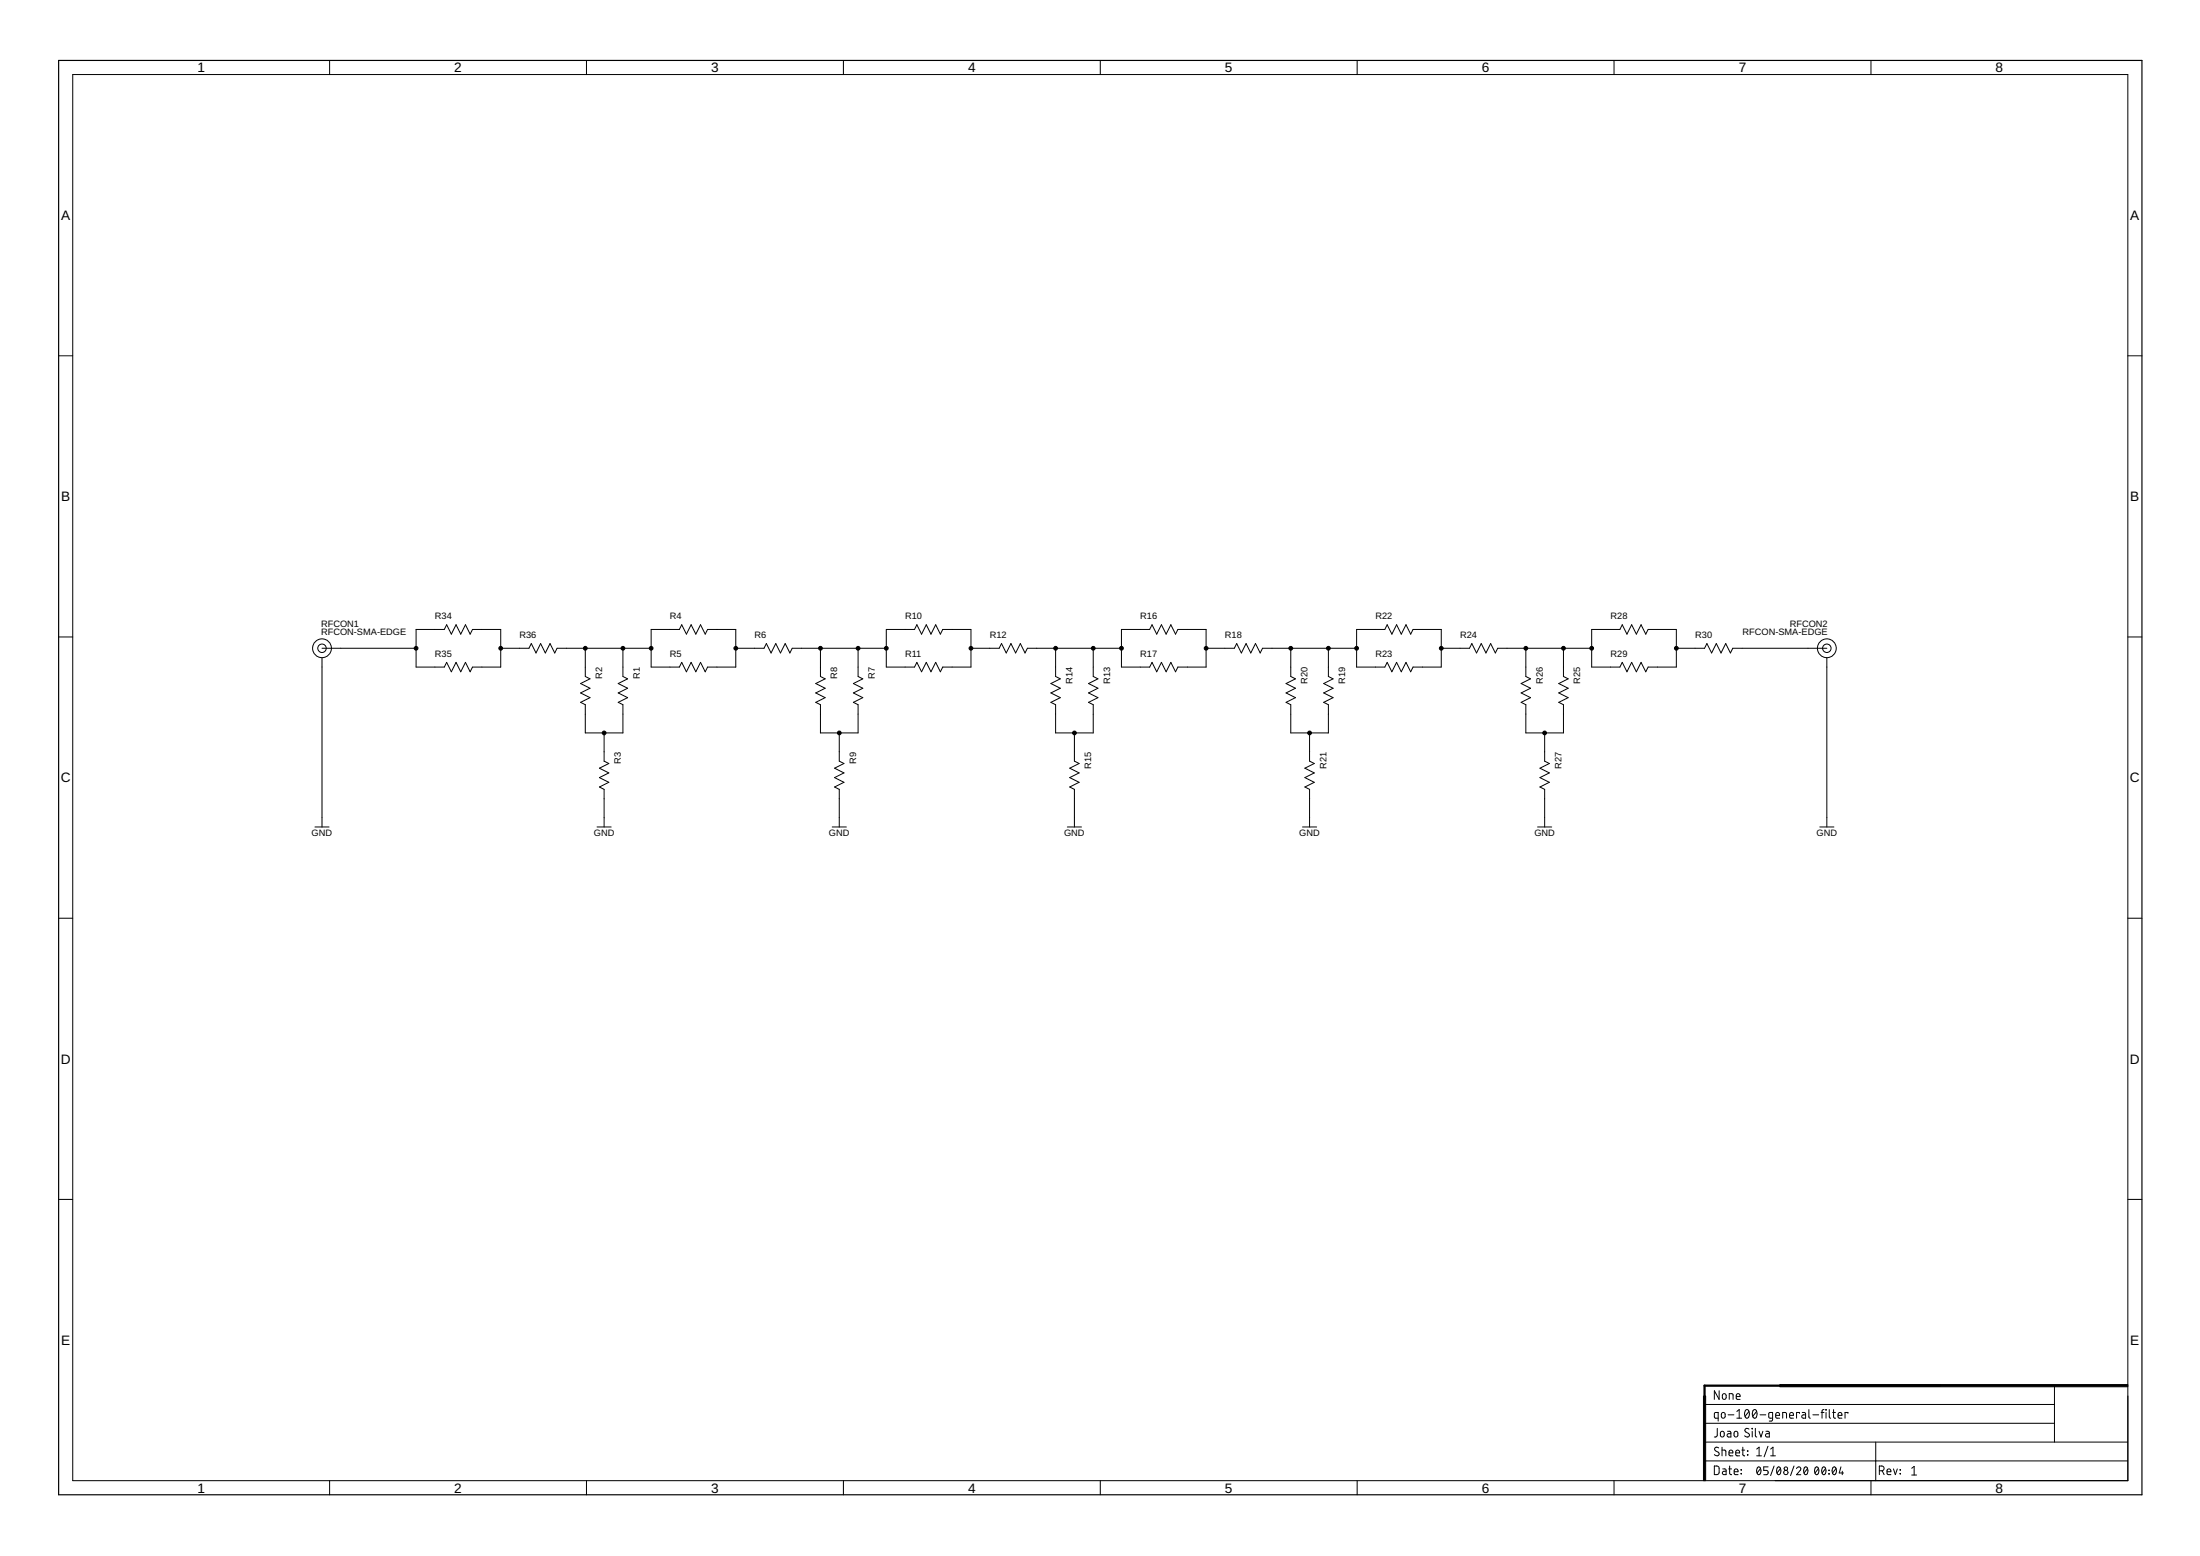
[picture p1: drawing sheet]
<svg xmlns="http://www.w3.org/2000/svg" width="594mm" height="420mm" viewBox="0 0 594 420" stroke-linecap="round" stroke-linejoin="round" font-family="sans-serif">
<g fill="none" stroke="#000" stroke-width=".27">
<path d="M89 16.3v3.8M158.4 16.3v3.8M227.8 16.3v3.8M297.1 16.3v3.8M366.5 16.3v3.8M435.8 16.3v3.8M505.2 16.3v3.8M19.6 20.1h555v379.7h-555zM15.8 96.1h3.8M574.6 96.1h3.8M15.8 172h3.8M87 175h25.4"/>
<path d="M87 177.6v45.7M112.4 170h7.6l.6-1.3 1.3 2.5 1.2-2.5 1.3 2.5 1.3-2.5 1.3 2.5 .6-1.2h7.6v10.1h-7.6l-.6 1.3-1.3-2.5-1.3 2.5-1.3-2.5-1.2 2.5-1.3-2.5-.6 1.2h-7.6zM135.2 175h7.6l.7-1.2 1.2 2.5 1.3-2.5 1.3 2.5 1.2-2.5 1.3 2.5 .6-1.3h25.4M158.1 175v7.7l1.2 .6-2.5 1.3 2.5 1.2-2.5 1.3 2.5 1.3-2.5 1.3 1.3 .6v7.6h10.1v-7.6l-1.3-.6 2.6-1.3-2.6-1.3 2.6-1.3-2.6-1.2 2.6-1.3-1.3-.6v-7.7M175.8 170h7.7l.6-1.3 1.3 2.5 1.2-2.5 1.3 2.5 1.3-2.5 1.2 2.5 .7-1.2h7.6v10.1h-7.6l-.7 1.3-1.2-2.5-1.3 2.5-1.3-2.5-1.2 2.5-1.3-2.5-.6 1.2h-7.7zM198.7 175h7.6l.6-1.2 1.3 2.5 1.3-2.5 1.3 2.5 1.2-2.5 1.3 2.5 .6-1.3h25.4M221.6 175v7.7l1.2 .6-2.5 1.3 2.5 1.2-2.5 1.3 2.5 1.3-2.5 1.3 1.3 .6v7.6h10.1v-7.6l-1.3-.6 2.6-1.3-2.6-1.3 2.6-1.3-2.6-1.2 2.6-1.3-1.3-.6v-7.7M239.3 170h7.7l.6-1.3 1.3 2.5 1.2-2.5 1.3 2.5 1.3-2.5 1.2 2.5 .7-1.2h7.6v10.1h-7.6l-.7 1.3-1.2-2.5-1.3 2.5-1.3-2.5-1.2 2.5-1.3-2.5-.6 1.2h-7.7zM262.2 175h7.6l.6-1.2 1.3 2.5 1.3-2.5 1.3 2.5 1.2-2.5 1.3 2.5 .6-1.3h25.4M285.1 175v7.7l1.2 .6-2.5 1.3 2.5 1.2-2.5 1.3 2.5 1.3-2.5 1.3 1.3 .6v7.6h10.1v-7.6l-1.3-.6 2.6-1.3-2.6-1.3 2.6-1.3-2.6-1.2 2.6-1.3-1.3-.6v-7.7M302.8 170h7.7l.6-1.3 1.3 2.5 1.2-2.5 1.3 2.5 1.3-2.5 1.2 2.5 .7-1.2h7.6v10.1h-7.6l-.7 1.3-1.2-2.5-1.3 2.5-1.3-2.5-1.2 2.5-1.3-2.5-.6 1.2h-7.7zM325.7 175h7.6l.6-1.2 1.3 2.5 1.3-2.5 1.3 2.5 1.2-2.5 1.3 2.5 .6-1.3h25.4"/>
<path d="M348.6 175v7.7l1.2 .6-2.5 1.3 2.5 1.2-2.5 1.3 2.5 1.3-2.5 1.3 1.3 .6v7.6h10.1v-7.6l-1.3-.6 2.6-1.3-2.6-1.3 2.6-1.3-2.6-1.2 2.6-1.3-1.3-.6v-7.7M366.3 170h7.7l.6-1.3 1.3 2.5 1.2-2.5 1.3 2.5 1.3-2.5 1.2 2.5 .7-1.2h7.6v10.1h-7.6l-.7 1.3-1.2-2.5-1.3 2.5-1.3-2.5-1.2 2.5-1.3-2.5-.6 1.2h-7.7zM389.2 175h7.6l.6-1.2 1.3 2.5 1.3-2.5 1.3 2.5 1.2-2.5 1.3 2.5 .6-1.3h25.4M412 175v7.7l1.3 .6-2.5 1.3 2.5 1.2-2.5 1.3 2.5 1.3-2.5 1.3 1.2 .6v7.6h10.2v-7.6l-1.3-.6 2.6-1.3-2.6-1.3 2.6-1.3-2.6-1.2 2.6-1.3-1.3-.6v-7.7M429.8 170h7.6l.7-1.3 1.2 2.5 1.3-2.5 1.3 2.5 1.2-2.5 1.3 2.5 .7-1.2h7.6v10.1h-7.6l-.7 1.3-1.3-2.5-1.2 2.5-1.3-2.5-1.3 2.5-1.2-2.5-.7 1.2h-7.6zM452.7 175h7.6l.6-1.2 1.3 2.5 1.3-2.5 1.2 2.5 1.3-2.5 1.3 2.5 .6-1.3h25.4M493.3 177.6v45.7M574.6 172h3.8M163.1 197.9v7.6l1.3 .7-2.5 1.2 2.5 1.3-2.5 1.3 2.5 1.2-2.5 1.3 1.2 .6v10.2M226.6 197.9v7.6l1.3 .7-2.5 1.2 2.5 1.3-2.5 1.3 2.5 1.2-2.5 1.3 1.2 .6v10.2M290.1 197.9v7.6l1.3 .7-2.5 1.2 2.5 1.3-2.5 1.3 2.5 1.2-2.5 1.3 1.2 .6v10.2M353.6 197.9v7.6l1.3 .7-2.5 1.2 2.5 1.3-2.5 1.3 2.5 1.2-2.5 1.3 1.2 .6v10.2"/>
<path d="M417.1 197.9v7.6l1.3 .7-2.6 1.2 2.6 1.3-2.6 1.3 2.6 1.2-2.6 1.3 1.3 .6v10.2M85 223.3h3.9M161.2 223.3h3.8M224.7 223.3h3.8M288.2 223.3h3.8M351.7 223.3h3.8M415.2 223.3h3.8M491.4 223.3h3.8M15.8 247.9h3.8M574.6 247.9h3.8M15.8 323.9h3.8M574.6 323.9h3.8"/>
<path d="M460.3 379.2h94.5M464.2 375.5v2.4l-1.3-2.4v2.4M465.2 376.5l.3-.2 .5 .2 .1 .9a.52 .52 0 0 1-.5 .5 .52 .52 0 0 1-.5-.5zM467 377.9v-1.6l.9 .1 .1 1.5M468.8 377.1h1.1a.55 .55 0 0 0-.4-.8 .55 .55 0 0 0-.7 .5l.1 1 1 .1M554.8 374.2v15.2M89 399.8v3.8M158.4 399.8v3.8M227.8 399.8v3.8M297.1 399.8v3.8M366.5 399.8v3.8M435.8 399.8v3.8"/>
<path d="M460.3 394.5h114.3M460.3 389.4h114.3M460.3 384.3h94.5M462.9 395.9h.9l.4 .4v1.4l-.4 .5h-.9zM463.7 385.7v2l-.2 .2-.6 .1M464 382.9h-.8l-.2-.2v-1.1l.2-.2h.8v2.3M464.1 391a.58 .58 0 0 0-.9-.1 .58 .58 0 0 0 .1 .9l.7 .3a.54 .54 0 0 1 .2 .8 .54 .54 0 0 1-.8 .2l-.5-.3M464.7 386.7l.5-.2a.92 .92 0 0 1 .1 1.5h-.3l-.4-.3zM464.9 381.6l.5-.2a.92 .92 0 0 1 .2 1.5l-.7-.1zM465 391.6l.9 .1 .1 1.4M465 390.8v2.3M465.2 396.6l.7 .1 .2 .2v1.3h-.6a.46 .46 0 0 1-.4-.5 .46 .46 0 0 1 .4-.4h.6"/>
<path d="M466.5 386.5h.7l.2 .2v1.3h-.6a.46 .46 0 0 1-.4-.4 .46 .46 0 0 1 .4-.5h.6M466.6 382h1.6M466.8 396.6h.8M466.9 392.3h1a.54 .54 0 0 0-.3-.7 .54 .54 0 0 0-.7 .5l.1 .9 .9 .1M467.1 395.9v1.9l.1 .3 .4 .1M468.3 397.4h1a.54 .54 0 0 0-.3-.7 .54 .54 0 0 0-.7 .5l.1 .9 .9 .1M468.4 386.7l.5-.2a.92 .92 0 0 1 .1 1.5l-.6-.1zM468.7 392.3h1.1a.54 .54 0 0 0-.4-.7 .54 .54 0 0 0-.7 .5l.1 .9 1 .1M469 382.9h1.3M469 381.1l.6-.5v2.3M470.1 397.9l.2 .1zM470.1 396.8l.2 .2z"/>
<path d="M470.4 391.6h.7M470.6 390.8v2.1l.5 .2M471.4 380.8a.62 .62 0 0 1 .7-.1 .62 .62 0 0 1 .3 .8 .99 .99 0 0 1-.8 1.4 1.62 1.62 0 0 1-.2-2.1zM471.9 391.8l.1 .1zM471.9 392.8l.1 .1zM472.3 381.1l-1.1 1.3M472.3 385.9a.58 .58 0 0 0-.9-.1 .58 .58 0 0 0 0 .9l.7 .4a.58 .58 0 0 1 .1 .8 .58 .58 0 0 1-.9 0l-.2-.2M473.1 385.7l.1 .1zM473.2 386.5v1.5M473.5 380.8a.61 .61 0 0 1 .7-.1 .61 .61 0 0 1 .3 .8 .99 .99 0 0 1-.8 1.4 1.62 1.62 0 0 1-.2-2.1zM474 385.7v1.9l.4 .4M474.3 381.1l-1 1.3"/>
<path d="M474.4 393.1h1.3M474.4 391.3l.6-.5v2.3M474.6 396.2a.67 .67 0 0 1 .8 .2 .67 .67 0 0 1 .1 .8 .67 .67 0 0 1-.1 .7 .67 .67 0 0 1-.8 .2 1.64 1.64 0 0 1 0-1.9zM475 386.5l.5 1.5 .5-1.5M475.3 382h1.5M475.4 396.6l-.9 1.1M476.9 386.5h.6l.3 .2v1.3h-.6a.46 .46 0 0 1-.5-.4 .46 .46 0 0 1 .5-.5h.6M477.4 390.5l-1 2.9M477.5 396.1h-1.2v.9h.7a.59 .59 0 0 1 .5 .6 .59 .59 0 0 1-.5 .6h-.7M478.1 393.1h1.3M478.1 391.3l.7-.5v2.3M478.7 382.9h-.8l-.3-.2v-1.1l.3-.2h.8v1.9l-.3 .4h-.6"/>
<path d="M479.1 395.9l-1 2.5M479.5 382.2h1a.55 .55 0 0 0-.3-.8 .55 .55 0 0 0-.7 .5l.1 .9 .9 .1M480 396.2a.67 .67 0 0 1 .8 .2 .67 .67 0 0 1 .1 .8 .67 .67 0 0 1-.1 .7 .67 .67 0 0 1-.8 .2 1.76 1.76 0 0 1 0-1.9zM480.8 396.6l-1 1.1M481.4 382.9v-1.5l.9 .1 .1 1.4M483.3 382.2h1a.55 .55 0 0 0-.4-.8 .55 .55 0 0 0-.6 .5l.1 .9 .9 .1M484.4 395.9l-.9 2.5M485.1 396.6a.58 .58 0 0 1 .9-.5 .58 .58 0 0 1 .1 .9l-1 1.2h1.2M485.9 381.7v-.3h-.8v1.5M486.7 381.4h.6l.3 .4v1.1h-.6a.46 .46 0 0 1-.5-.4 .46 .46 0 0 1 .5-.5h.6M487.3 396.2l.1-.1a.94 .94 0 0 1 .7 1.6 .5 .5 0 0 1-.5 .5 .5 .5 0 0 1-.5-.5v-.8zM488.1 396.6l-.9 1.1"/>
<path d="M488.5 380.6v2.1l.3 .2M489.5 382h1.6M490.3 396.2a.66 .66 0 0 1 .8 .2 .66 .66 0 0 1 .1 .8 .66 .66 0 0 1-.1 .7 .66 .66 0 0 1-.8 .2 1.64 1.64 0 0 1 0-1.9zM491 396.6l-.9 1.1M491.8 381.4h.7M492.2 396.2a.66 .66 0 0 1 .8 .2 .66 .66 0 0 1 .1 .8 .66 .66 0 0 1-.1 .7 .66 .66 0 0 1-.8 .2 1.64 1.64 0 0 1 0-1.9zM492.5 380.6l-.4 .1-.1 .3v1.9M493 396.6l-1 1.1M493 380.6l.2 .1zM493.1 381.4v1.5M493.8 397.9l.2 .1zM493.8 397l.2 .1z"/>
<path d="M494 380.6v2.1l.3 .2M494.9 381.4h.7M495 396.2a.67 .67 0 0 1 .8 .2 .67 .67 0 0 1 .1 .8 .67 .67 0 0 1-.1 .7 .67 .67 0 0 1-.8 .2 1.64 1.64 0 0 1 0-1.9zM495.1 380.6l.1 2.1 .4 .2M495.8 396.6l-.9 1.1M496.3 382.2h1.1a.55 .55 0 0 0-.4-.8 .55 .55 0 0 0-.7 .5l.2 .9 .9 .1M497.1 396.1l-.4 1.6h1.1M497.5 397.3v.9M499 381.7v-.3h-.8v1.5M505.2 399.8v3.8M506.5 389.4v10.4M507.5 397.2h.6a.65 .65 0 0 0 .7-.7 .65 .65 0 0 0-.7-.6h-.6v2.3"/>
<path d="M508.3 397.2l.5 1M509.6 397.4h1a.54 .54 0 0 0-.4-.7 .54 .54 0 0 0-.6 .5l.1 .9 .9 .1M511.3 396.6l.5 1.6 .5-1.6M513.1 396.8l.1 .2zM513.1 397.9l.1 .1zM516.2 396.5l.7-.5v2.3M516.2 398.3h1.3"/>
<circle cx="87" cy="175" r="2.54"/>
<circle cx="87" cy="175" r="1.14"/>
<circle cx="493.3" cy="175" r="2.54"/>
<circle cx="493.3" cy="175" r="1.14"/>
<circle cx="482.2" cy="397.6" r=".59"/>
<circle cx="482.2" cy="396.6" r=".46"/>
</g>
<path d="M15.8 16.3h562.6v387.3h-562.6z" fill="none" stroke="#000" stroke-width=".32"/>
<path d="M460 377h.6v22.8h-.6zM480.6 373.9h94v.6h-94z" fill="#000" stroke="#000" stroke-width=".27"/>
<path d="M523.8 374.2h-63.5v3.8" fill="none" stroke="#000" stroke-width=".61"/>
<g fill="#000" stroke="#000" stroke-width=".27">
<circle cx="112.4" cy="175" r=".51"/>
<circle cx="135.2" cy="175" r=".51"/>
<circle cx="158.1" cy="175" r=".51"/>
<circle cx="168.2" cy="175" r=".51"/>
<circle cx="175.8" cy="175" r=".51"/>
<circle cx="198.7" cy="175" r=".51"/>
<circle cx="221.6" cy="175" r=".51"/>
<circle cx="231.7" cy="175" r=".51"/>
<circle cx="239.3" cy="175" r=".51"/>
<circle cx="262.2" cy="175" r=".51"/>
<circle cx="285.1" cy="175" r=".51"/>
<circle cx="295.2" cy="175" r=".51"/>
<circle cx="302.8" cy="175" r=".51"/>
<circle cx="325.7" cy="175" r=".51"/>
<circle cx="348.6" cy="175" r=".51"/>
<circle cx="358.7" cy="175" r=".51"/>
<circle cx="366.3" cy="175" r=".51"/>
<circle cx="389.2" cy="175" r=".51"/>
<circle cx="412" cy="175" r=".51"/>
<circle cx="422.2" cy="175" r=".51"/>
<circle cx="429.8" cy="175" r=".51"/>
<circle cx="452.7" cy="175" r=".51"/>
<circle cx="163.1" cy="197.9" r=".51"/>
<circle cx="226.6" cy="197.9" r=".51"/>
<circle cx="290.1" cy="197.9" r=".51"/>
<circle cx="353.6" cy="197.9" r=".51"/>
<circle cx="417.1" cy="197.9" r=".51"/>
</g>
<g font-size="3.7">
<text x="53.3" y="19.5">1</text>
<text x="122.7" y="19.5">2</text>
<text x="192" y="19.5">3</text>
<text x="261.4" y="19.5">4</text>
<text x="330.8" y="19.5">5</text>
<text x="400.2" y="19.5">6</text>
<text x="469.5" y="19.5">7</text>
<text x="538.9" y="19.5">8</text>
<text x="16.5" y="59.4">A</text>
<text x="575.3" y="59.4">A</text>
<text x="16.5" y="135.3">B</text>
<text x="575.3" y="135.3">B</text>
<text x="16.4" y="211.3">C</text>
<text x="575.2" y="211.3">C</text>
<text x="16.4" y="287.2">D</text>
<text x="575.2" y="287.2">D</text>
<text x="16.5" y="363.1">E</text>
<text x="575.3" y="363.1">E</text>
<text x="53.3" y="403">1</text>
<text x="122.7" y="403">2</text>
<text x="192" y="403">3</text>
<text x="261.4" y="403">4</text>
<text x="330.8" y="403">5</text>
<text x="400.2" y="403">6</text>
<text x="469.5" y="403">7</text>
<text x="538.9" y="403">8</text>
</g>
<g font-size="2.5">
<text x="117.4" y="167.2">R34</text>
<text x="180.9" y="167.2">R4</text>
<text x="244.4" y="167.2">R10</text>
<text x="307.9" y="167.2">R16</text>
<text x="371.4" y="167.2">R22</text>
<text x="434.9" y="167.2">R28</text>
<text x="86.7" y="171.5">RFCON-SMA-EDGE</text>
<text x="86.7" y="169.2">RFCON1</text>
<text x="140.3" y="172.3">R36</text>
<text x="203.8" y="172.3">R6</text>
<text x="267.3" y="172.3">R12</text>
<text x="330.8" y="172.3">R18</text>
<text x="394.3" y="172.3">R24</text>
<text x="457.8" y="172.3">R30</text>
<text x="470.5" y="171.5">RFCON-SMA-EDGE</text>
<text x="483.3" y="169.2">RFCON2</text>
<text x="117.4" y="177.4">R35</text>
<text x="180.9" y="177.4">R5</text>
<text x="244.4" y="177.4">R11</text>
<text x="307.9" y="177.4">R17</text>
<text x="371.4" y="177.4">R23</text>
<text x="434.9" y="177.4">R29</text>
<text x="162.6" y="183.3" transform="rotate(-90 162.6 183.3)">R2</text>
<text x="172.8" y="183.3" transform="rotate(-90 172.8 183.3)">R1</text>
<text x="226.1" y="183.3" transform="rotate(-90 226.1 183.3)">R8</text>
<text x="236.3" y="183.3" transform="rotate(-90 236.3 183.3)">R7</text>
<text x="289.6" y="184.7" transform="rotate(-90 289.6 184.7)">R14</text>
<text x="299.8" y="184.7" transform="rotate(-90 299.8 184.7)">R13</text>
<text x="353.1" y="184.7" transform="rotate(-90 353.1 184.7)">R20</text>
<text x="363.3" y="184.7" transform="rotate(-90 363.3 184.7)">R19</text>
<text x="416.6" y="184.7" transform="rotate(-90 416.6 184.7)">R26</text>
<text x="426.7" y="184.7" transform="rotate(-90 426.7 184.7)">R25</text>
<text x="167.7" y="206.2" transform="rotate(-90 167.7 206.2)">R3</text>
<text x="231.2" y="206.2" transform="rotate(-90 231.2 206.2)">R9</text>
<text x="294.7" y="207.6" transform="rotate(-90 294.7 207.6)">R15</text>
<text x="358.2" y="207.6" transform="rotate(-90 358.2 207.6)">R21</text>
<text x="421.7" y="207.6" transform="rotate(-90 421.7 207.6)">R27</text>
<text x="84.2" y="225.8">GND</text>
<text x="160.3" y="225.8">GND</text>
<text x="223.8" y="225.8">GND</text>
<text x="287.3" y="225.8">GND</text>
<text x="350.8" y="225.8">GND</text>
<text x="414.3" y="225.8">GND</text>
<text x="490.5" y="225.8">GND</text>
</g>
</svg>
